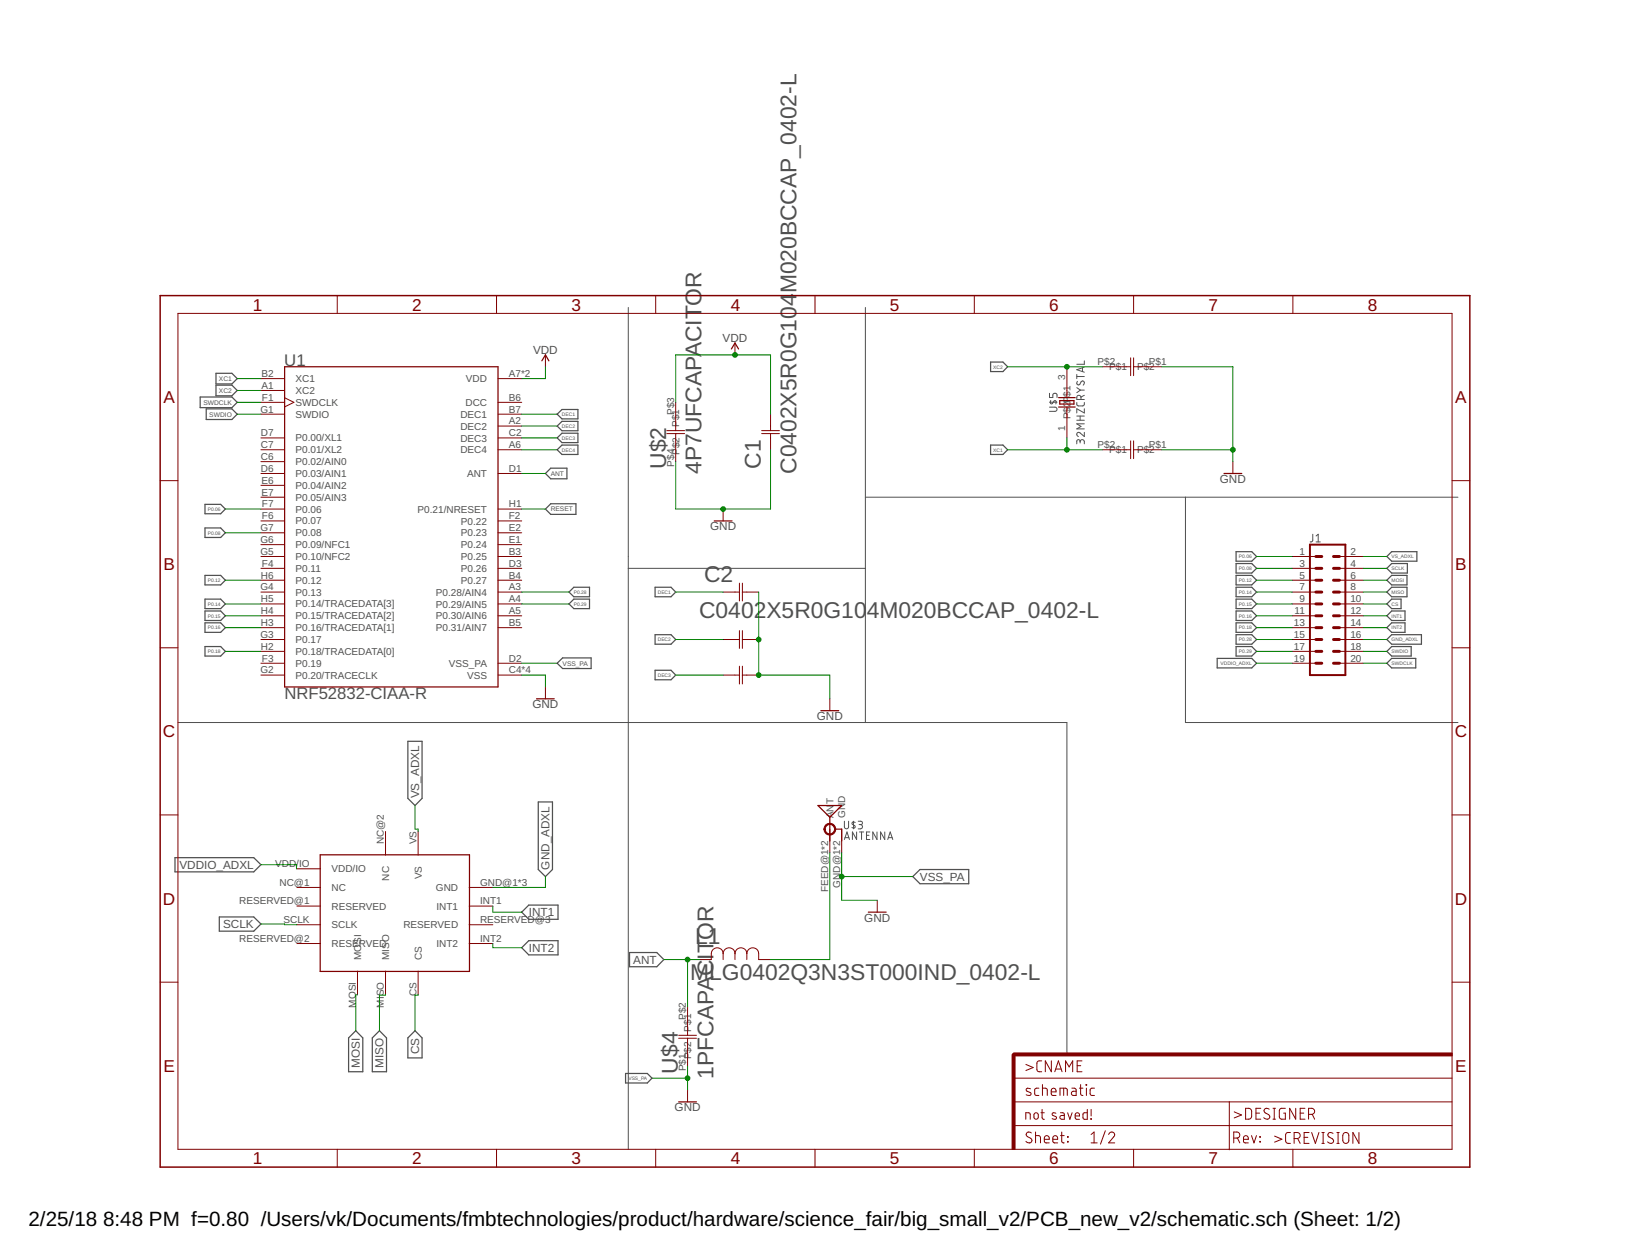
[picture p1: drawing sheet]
<svg xmlns="http://www.w3.org/2000/svg" width="279mm" height="216mm" viewBox="0 0 279 216" stroke-linecap="round" stroke-linejoin="round" font-family="sans-serif">
<g fill="none" stroke="#505050" stroke-width=".17">
<path d="M107.7 52.7v144.2M148.3 52.7v71.1M179.9 69.8h.9a.36 .36 0 0 1 .4 .3 .36 .36 0 0 1-.4 .4h-.9M179.9 67.4v.7h.6v-.4a.37 .37 0 0 1 .3-.3 .37 .37 0 0 1 .4 .3v.4M179.9 68.9h1.3M180.1 68.6l-.1 .4 .1 .2h.3l.3-.5 .2-.1 .1 .2v.4M184.6 69v.4l.2 .2 .9-.1 .1-.1 .1-.4M184.6 64.2v.7M184.6 72h1.3M184.6 71.3h1.3M184.6 66.4l.6 .4M184.6 64.5h1.3"/>
<path d="M184.7 65.3l-.1 .5 .2 .2 .3-.2 .2-.4a.35 .35 0 0 1 .6 .1 .35 .35 0 0 1-.2 .5M185.1 75.7a.36 .36 0 0 1 .4-.4 .36 .36 0 0 1 .4 .4v.4M185.1 75.9v-.4l-.3-.2-.2 .2v.6M185.1 71.3v.7M185.2 66.8l-.6 .5M185.2 66.8h.7M185.3 68.5v-.4a.36 .36 0 0 0-.4-.4 .36 .36 0 0 0-.3 .4v.4h1.3M185.5 63v.7M185.9 74.1v.7l-.8-.6a.36 .36 0 0 0-.5 .1 .36 .36 0 0 0 .2 .5M185.9 61.8v.6h-1.3M185.9 70v.8l-1.3-.8v.8M185.9 72.6h-1.3l.7 .5-.7 .4h1.3"/>
<path d="M185.9 67.7l-.6 .3M185.9 62.9l-1.3 .5 1.3 .4M107.7 97.4h40.6M148.3 85.2h101.6M203.2 85.2v38.6h46.7M225 91.5v1.2l-.4 .2M225.6 92.9h.7M225.6 91.8l.4-.3v1.4M30.5 123.8h152.4v56.9M144.7 140.7v1a.36 .36 0 0 0 .4 .3 .36 .36 0 0 0 .4-.3v-1M144.7 143.8l.5-1.2 .4 1.2M144.8 143.5h.7"/>
<path d="M146.3 140.7v1.3M146.6 140.9h-.4l-.2 .2 .6 .4v.3l-.2 .1-.4-.1M146.8 142.6v1.2l-.7-1.2v1.2M147.1 140.7h.5l.2 .2-.1 .4h-.4M147.3 142.6h.7M147.5 141.3a.37 .37 0 0 1 .3 .4 .37 .37 0 0 1-.3 .3h-.4M147.7 142.6v1.2M148.5 143.1h.4M149.1 142.6h-.6v1.2h.6M150.3 142.6v1.2l-.7-1.2v1.2M151.7 142.6v1.2l-.8-1.2v1.2M152.2 143.8l.4-1.2 .4 1.2"/>
<path d="M152.3 143.5h.6"/>
</g>
<g fill="none" stroke="#505050" stroke-width=".21">
<path d="M34.3 68h5.5l.9 .9-.9 .9h-5.5zM35.3 70.1h4.5l.9 .9-.9 .9h-4.5zM37 64h2.8l.9 .9-.9 .9h-2.8zM37 66h2.8l.9 .9-.9 .9h-2.8zM95.5 77.1l.8-.8h2.8v1.6h-2.8zM95.5 71l.8-.8h2.8v1.6h-2.8zM95.5 73l.8-.8h2.8v1.6h-2.8zM95.5 75l.8-.8h2.8v1.6h-2.8zM169.8 76.3h2.1l.8 .8-.8 .8h-2.1zM169.8 62h2.1l.8 .8-.8 .9h-2.1zM35.1 98.6h2.7l.8 .8-.8 .8h-2.7zM35.1 86.4h2.7l.8 .8-.8 .8h-2.7z"/>
<path d="M35.1 90.5h2.7l.8 .8-.8 .8h-2.7zM93.5 81.1l.9-.9h2.8v1.8h-2.8zM93.5 87.2l.9-.9h4.3v1.8h-4.3zM211.9 96.6h2.7l.8 .8-.8 .8h-2.7zM211.9 98.6h2.7l.8 .8-.8 .8h-2.7zM211.9 94.5h2.7l.8 .9-.8 .8h-2.7zM237.7 97.4l.8-.8h2.7v1.6h-2.7zM237.7 99.4l.8-.8h2.7v1.6h-2.7zM237.7 95.4l.8-.9h4.4v1.7h-4.4zM35.1 110.8h2.7l.8 .8-.8 .8h-2.7zM35.1 102.7h2.7l.8 .8-.8 .8h-2.7zM35.1 106.7h2.7l.8 .8-.8 .9h-2.7z"/>
<path d="M35.1 104.7h2.7l.8 .8-.8 .8h-2.7zM95.5 113.6l.9-.9h4.9v1.9h-4.9zM98.4 100.6h2.6v1.7h-2.6l-.9-.8zM98.4 102.7h2.6v1.6h-2.6l-.9-.8zM112.3 100.6h2.7l.8 .9-.8 .8h-2.7zM112.3 108.8h2.7l.8 .8-.8 .8h-2.7zM112.3 114.9h2.7l.8 .8-.8 .8h-2.7zM208.6 112.8h6l.8 .8-.8 .8h-6zM211.9 110.8h2.7l.8 .8-.8 .8h-2.7zM211.9 100.6h2.7l.8 .9-.8 .8h-2.7zM211.9 102.7h2.7l.8 .8-.8 .8h-2.7zM211.9 106.7h2.7l.8 .8-.8 .9h-2.7z"/>
<path d="M211.9 104.7h2.7l.8 .8-.8 .8h-2.7zM211.9 108.8h2.7l.8 .8-.8 .8h-2.7zM237.7 113.6l.8-.8h4.2v1.6h-4.2zM237.7 111.6l.8-.8h3.4v1.6h-3.4zM237.7 101.5l.8-.9h2.7v1.7h-2.7zM237.7 103.5l.8-.8h1.7v1.6h-1.7zM237.7 107.5l.8-.8h2.3v1.7h-2.3zM237.7 105.5l.8-.8h2.3v1.6h-2.3zM237.7 109.6l.8-.8h5.1v1.6h-5.1zM69.9 127h2.4v9.8l-1.2 1.2-1.2-1.2zM92.3 137.4h2.4v11.6l-1.2 1.2-1.2-1.2zM30 147h13.5l1.2 1.2-1.2 1.2h-13.5z"/>
<path d="M37.6 157.1h5.9l1.2 1.2-1.2 1.3h-5.9zM89.4 156.3l1.2-1.2h5.1v2.4h-5.1zM156.5 150.2l1.2-1.2h8.4v2.4h-8.4zM61 176.6l1.2 1.2v5.8h-2.4v-5.8zM63.8 177.8l1.2-1.2 1.3 1.2v5.8h-2.5zM71.1 176.6l1.2 1.2v3.5h-2.4v-3.5zM89.4 162.4l1.2-1.2h5.1v2.4h-5.1zM107.9 163.2h4.7l1.2 1.2-1.2 1.3h-4.7zM107.2 183.9h3.8l.8 .8-.8 .9h-3.8z"/>
</g>
<g fill="#800000" stroke="#800000" stroke-width=".17">
<path d="M173.5 180.7h.5v16.2h-.5z"/>
<path d="M173.7 180.4h75.2v.5h-75.2z"/>
</g>
<g fill="none" stroke="#800000" stroke-width=".17">
<path d="M30.5 53.7h218.4v143.2h-218.4zM57.8 50.7v3M85.1 50.7v3M112.4 50.7v3M126 58.8v2M139.7 50.7v3M167 50.7v3M194.3 50.7v3M221.6 50.7v3M44.7 66.9h4.1M44.7 77.1h4.1M44.7 64.9h4.1"/>
<path d="M44.7 68.9h4.1M44.7 71h4.1M44.7 75h4.1M44.7 79.1h4.1M48.8 68.2l1.6 .7-1.6 .8M85.4 73h4M85.4 77.1h4M85.4 64.9h4M85.4 68.9h4M85.4 71h4M85.4 75h4M93.5 60.8v2"/>
<path d="M114.3 74.3h3M114.3 73.8h3M115.8 68.9v4.9M115.8 74.3v4.8M130.6 74.3h3M130.6 73.8h3M132.1 71v2.8M132.1 74.3v2.8M182.9 62.8v5.3M182.9 69.7v5.3M189 77.1h4.8M189 62.8h4.8"/>
<path d="M193.8 61.3v3.1M193.8 75.5v3.1M194.3 61.3v3.1M194.3 75.5v3.1M194.3 77.1h4.8M194.3 62.8h4.8M211.3 79.1v2M27.5 82.4h3M44.7 95.4h4.1M44.7 97.4h4.1M44.7 99.4h4.1M44.7 87.2h4.1"/>
<path d="M44.7 89.3h4.1M44.7 91.3h4.1M44.7 93.3h4.1M44.7 81.1h4.1M44.7 83.2h4.1M44.7 85.2h4.1M85.4 95.4h4M85.4 97.4h4M85.4 99.4h4M85.4 87.2h4M85.4 89.3h4M85.4 91.3h4"/>
<path d="M85.4 93.3h4M85.4 81.1h4M124 87.2v2.1M126.7 99.9v3.1M127.3 99.9v3.1M221.5 95.4h4.1M221.5 97.4h4.1M221.5 99.4h4.1M229.6 95.4h4.1M229.6 97.4h4.1M229.6 99.4h4.1M248.9 82.4h3"/>
<path d="M27.5 111h3M44.7 101.5h4.1M44.7 103.5h4.1M44.7 105.5h4.1M44.7 107.5h4.1M44.7 109.6h4.1M44.7 111.6h4.1M44.7 113.6h4.1M44.7 115.7h4.1M85.4 101.5h4M85.4 103.5h4M85.4 105.5h4"/>
<path d="M85.4 107.5h4M85.4 113.6h4M85.4 115.7h4M93.5 117.7v2M124 101.5h2.7M124 109.6h2.7M124 115.7h2.7M126.7 108.1v3M126.7 114.2v3M127.3 101.5h2.7M127.3 109.6h2.7M127.3 115.7h2.7"/>
<path d="M127.3 108.1v3M127.3 114.2v3M142.2 119.7v2.1M221.5 101.5h4.1M221.5 103.5h4.1M221.5 105.5h4.1M221.5 107.5h4.1M221.5 109.6h4.1M221.5 111.6h4.1M221.5 113.6h4.1M229.6 101.5h4.1M229.6 103.5h4.1"/>
<path d="M229.6 105.5h4.1M229.6 107.5h4.1M229.6 109.6h4.1M229.6 111.6h4.1M229.6 113.6h4.1M248.9 111h3M27.5 139.6h3M248.9 139.6h3M50.9 148.9h4M50.9 152.1h4M50.9 155.3h4M50.9 158.5h4"/>
<path d="M66.1 142.5v4M71.7 142.5v4M80.4 152.1h4.1M80.4 155.3h4.1M80.4 158.5h4.1M142.2 142.1v4M144.3 142.1v4M150.4 154.3v2M27.5 168.3h3M50.9 161.7h4M61.3 166.4v4.1M66.1 166.4v4.1"/>
<path d="M71.7 166.4v4.1M80.4 161.7h4.1M116.3 177.9h3.1M116.3 177.4h3.1M117.9 172.6v4.8M117.9 177.9v4.8M124 163.4a1.02 1.02 0 0 1 1-1 1.02 1.02 0 0 1 1 1M124 163.4a1.02 1.02 0 0 0-1.1-1 1.02 1.02 0 0 0-1 1v1h-2M124 163.4v1M126 163.4a1.02 1.02 0 0 1 1-1 1.02 1.02 0 0 1 1 1M126 163.4v1M128 163.4a1.02 1.02 0 0 1 1-1 1.02 1.02 0 0 1 1 1v1h2.1"/>
<path d="M128 163.4v1M248.9 168.3h3M57.8 196.9v3.1M85.1 196.9v3.1M112.4 196.9v3.1M117.9 186.8v2M139.7 196.9v3.1M167 196.9v3.1M173.7 192.9h75.2M173.7 188.8h75.2M173.7 184.7h75.2M175.8 191.8v-1.1h.7l.1 1.1"/>
<path d="M175.9 182.4l1.2 .5-1.2 .5M176.6 186.6l-.5-.1-.2 .1v.2l.8 .5v.3a.65 .65 0 0 1-.8 0M176.8 194.1a.47 .47 0 0 0-.7-.1 .47 .47 0 0 0 0 .8l.6 .3a.48 .48 0 0 1 0 .7 .48 .48 0 0 1-.7-.1l-.1-.1M177.3 190.8l.3-.1 .3 .1 .1 .6a.37 .37 0 0 1-.4 .4 .37 .37 0 0 1-.4-.4zM177.5 194.6h.6l.2 .2 .1 1M177.5 194v1.8M178.1 186.5h-.6l-.1 .3v.8l.7 .1M178.4 190.7h.6M178.6 181.8h-.6l-.2 .2-.1 1.2a.37 .37 0 0 0 .4 .4h.5M178.6 190.1v1.5l.4 .2M178.7 186.5h.5l.3 .1v1.1M178.7 185.8v1.9"/>
<path d="M179 195.2h.9a.44 .44 0 0 0-.3-.6 .44 .44 0 0 0-.6 .4l.1 .7 .8 .1M180.2 187.1h.8a.43 .43 0 0 0-.3-.6 .43 .43 0 0 0-.5 .4l.1 .7 .7 .1M180.2 181.8v1.8l-1-1.8v1.8M180.5 195.2h.8a.43 .43 0 0 0-.3-.6 .43 .43 0 0 0-.5 .4l.1 .7 .7 .1M180.8 183.6l.6-1.8 .7 1.8M181 183.2h.9M181 190.8l-.4-.1a.24 .24 0 0 0-.3 .2 .24 .24 0 0 0 .2 .2l.5 .2a.24 .24 0 0 1 .1 .3 .24 .24 0 0 1-.2 .2l-.6-.1M181.7 187.7v-1.2h.9l.3 .1v1.1M181.8 190.7h.4l.2 .1v1h-.4a.33 .33 0 0 1-.3-.3 .33 .33 0 0 1 .3-.4h.4M181.8 194.6h.6M182 194v1.6l.4 .2M182.3 186.5v1.2"/>
<path d="M182.6 183.6v-1.8l.7 1 .6-1v1.8M183 194.8l.1 .1zM183 195.6l.1 .1zM183 190.7l.4 1.1 .4-1.1M183.7 186.5h.4l.3 .1 .1 1.1h-.5a.36 .36 0 0 1-.4-.4 .36 .36 0 0 1 .4-.3h.5M184.3 191.2h.7a.39 .39 0 0 0-.2-.5 .39 .39 0 0 0-.5 .3l.1 .7 .6 .1M184.6 182.6h.7M185 186.5h.6M185.2 185.8l.1 1.7 .3 .2M185.5 181.8h-.9v1.8h.9M186.2 185.8l.1 .1zM186.2 186.5v1.2"/>
<path d="M186.4 190.1v1.7h-.6l-.2-.3 .1-.8h.7M187 191.7l.1 .1zM187 190.1v1.1M187 194.4l.5-.4v1.8M187 195.8h1.1M187.6 186.5h-.6l-.1 .3v.7l.1 .2h.6M189.5 193.8l-.9 2.2M190 194.4a.5 .5 0 0 1 .7-.4 .5 .5 0 0 1 .2 .8l-.9 1h1.1M194.3 196.9v3.1M210.7 188.8v8.2M211.5 195h.5a.52 .52 0 0 0 .5-.5 .52 .52 0 0 0-.5-.5h-.5v1.8M211.6 190.5l1.2 .6-1.2 .5"/>
<path d="M212.1 195l.4 .8M213.1 195.2h.9a.43 .43 0 0 0-.3-.6 .43 .43 0 0 0-.6 .4l.1 .7 .8 .1M213.5 189.9h.7l.3 .4v1.1l-.3 .3-.7 .1zM214.5 194.6l.4 1.2 .5-1.2M215.3 190.7h.6M215.9 195.6l.1 .1zM215.9 194.8l.1 .1zM216.1 189.9h-.8v1.9h.8M217.6 190.1a.47 .47 0 0 0-.8-.1 .47 .47 0 0 0 .1 .7l.5 .3a.47 .47 0 0 1 .1 .7 .47 .47 0 0 1-.7 0l-.2-.2M218.2 189.9h.4M218.2 191.8h.4M218.4 189.9v1.9"/>
<path d="M218.5 194.7l1.2 .5-1.2 .5M220.3 189.9h-.8l-.2 .3v1.2l.2 .3 .8 .1v-1.1h-.3M221.2 194.1h-.6l-.2 .4v1.2l.2 .2h.6M221.6 196.9v3.1M221.8 195.1h.5a.52 .52 0 0 0 .6-.5 .52 .52 0 0 0-.6-.5h-.5v1.8M222.1 189.9v1.9l-1-1.9v1.9M222.4 195.1l.5 .8M222.9 190.7h.6M223.5 194.9h.7M223.7 189.9h-.8v1.9h.8M224.3 190.9h.5a.52 .52 0 0 0 .5-.5 .52 .52 0 0 0-.5-.5h-.5v1.9M224.4 194.1h-.9v1.8h.9"/>
<path d="M224.8 194.1l.7 1.8 .6-1.8M224.9 190.9l.4 .9M226.6 195.9h.4M226.6 194.1h.4M226.8 194.1v1.8M228.5 194.2a.46 .46 0 0 0-.7-.1 .46 .46 0 0 0 0 .7l.6 .3a.47 .47 0 0 1 0 .7 .47 .47 0 0 1-.7 0l-.1-.1M229.2 195.9h.4M229.2 194.1h.4M229.4 194.1v1.8M230.3 194.2l.5-.1a.47 .47 0 0 1 .4 .5v.8a.52 .52 0 0 1-.5 .5 .52 .52 0 0 1-.5-.5v-.8zM232.9 194.1v1.8l-1-1.8v1.8"/>
</g>
<g fill="none" stroke="#800000" stroke-width=".51">
<path d="M225.6 99.4h1M225.6 97.4h1M225.6 95.4h1M228.6 99.4h1M228.6 97.4h1M228.6 95.4h1M225.6 103.5h1M225.6 101.5h1M225.6 105.5h1M225.6 107.5h1M225.6 109.6h1M225.6 111.6h1"/>
<path d="M225.6 113.6h1M228.6 103.5h1M228.6 101.5h1M228.6 105.5h1M228.6 107.5h1M228.6 109.6h1M228.6 111.6h1M228.6 113.6h1M174.8 180.7h-1.1v1"/>
</g>
<path d="M27.5 50.7h224.4v149.3h-224.4z" fill="none" stroke="#800000" stroke-width=".25"/>
<g fill="none" stroke="#800000" stroke-width=".21">
<path d="M125.4 59.8l.6-1 .6 1M48.8 62.8h36.6v54.9h-36.6zM92.9 61.8l.6-1 .6 1M181.5 68.1h2.8M181.5 69.7h2.8M181.7 68.6h2.4v.6h-2.4zM122.4 89.3h3.1M209.8 81.1h3.1M92 119.7h3M140.2 138h4.1l-2.1 2zM140.7 121.8h3.1M54.9 146.5h25.6v20h-25.6z"/>
<path d="M142.2 140v4.1M143.3 142.1h1v2M148.8 156.3h3.1M116.3 188.8h3.1"/>
</g>
<path d="M141.6 141.3a1.01 1.01 0 0 1 1.5 .3 1.01 1.01 0 0 1-.6 1.5 1.01 1.01 0 0 1-1.3-1h.2a.81 .81 0 0 1 1.2-.8 .81 .81 0 0 1 .2 1.4 .81 .81 0 0 1-1.3-.4l-.1-.2h-.2z" fill-rule="evenodd" fill="#800000" stroke="#800000" stroke-width=".17"/>
<path d="M224.5 93.3h6.1v22.4h-6.1z" fill="none" stroke="#800000" stroke-width=".34"/>
<g fill="none" stroke="#008000" stroke-width=".17">
<path d="M40.7 68.9h4M40.7 71h4M40.7 64.9h4M40.7 66.9h4M89.4 71h6.1M89.4 77.1h6.1M89.4 73h6.1M89.4 75h6.1M93.5 62.8v2.1h-4.1M115.8 68.9v-8.1h16.3v10.2M132.1 77.1v10.1h-16.3v-8.1M172.7 77.1h16.3"/>
<path d="M172.7 62.8h16.3M182.9 75v2.1M199.1 77.1h12.2M199.1 62.8h12.2v16.3M38.6 87.2h6.1M38.6 99.4h6.1M38.6 91.3h6.1M89.4 81.1h4.1M89.4 87.2h4.1M215.4 97.4h6.1M215.4 99.4h6.1M215.4 95.4h6.1"/>
<path d="M233.7 97.4h4M233.7 99.4h4M233.7 95.4h4M38.6 111.6h6.1M38.6 103.5h6.1M38.6 107.5h6.1M38.6 105.5h6.1M89.4 113.6h6.1M89.4 101.5h8.1M89.4 103.5h8.1M89.4 115.7h4.1v2M115.8 101.5h8.2"/>
<path d="M115.8 115.7h8.2M115.8 109.6h8.2M130 101.5v14.2h12.2v4M215.4 113.6h6.1M215.4 111.6h6.1M215.4 101.5h6.1M215.4 103.5h6.1M215.4 107.5h6.1M215.4 105.5h6.1M215.4 109.6h6.1M233.7 113.6h4M233.7 111.6h4"/>
<path d="M233.7 101.5h4M233.7 103.5h4M233.7 107.5h4M233.7 105.5h4M233.7 109.6h4M71.1 138v4.1h.6v.4M44.7 148.2h6.1l.1 .7M44.7 158.3l6.2 .2M84.5 155.3v1h4.9M93.5 150.2v1.9h-9M142.2 146.1v18.3h-10.1M144.3 146.1v8.2h6.1"/>
<path d="M144.3 150.2h12.2M61.3 170.5h-.3v6.1M66.1 170.5h-1.1v6.1M71.7 170.5h-.6v6.1M84.5 161.7v.7h4.9M113.8 164.4h6.1M117.9 164.4v8.2M111.8 184.7h6.1M117.9 182.7v4.1"/>
</g>
<g fill="#008000" stroke="#008000" stroke-width=".17">
<circle cx="182.9" cy="77.1" r=".4"/>
<circle cx="182.9" cy="62.8" r=".4"/>
<circle cx="117.9" cy="164.4" r=".4"/>
<circle cx="117.9" cy="184.7" r=".4"/>
<circle cx="144.3" cy="150.2" r=".4"/>
<circle cx="124" cy="87.2" r=".4"/>
<circle cx="211.3" cy="77.1" r=".4"/>
<circle cx="130" cy="109.6" r=".4"/>
<circle cx="130" cy="115.7" r=".4"/>
<circle cx="126" cy="60.8" r=".4"/>
</g>
<g font-size="3.9" fill="#505050">
<text x="136.5" y="50.3" transform="rotate(-90 136.5 50.3)">M020BCCAP_0402-L</text>
<text x="114.2" y="80.3" transform="rotate(-90 114.2 80.3)">U$2</text>
<text x="120.3" y="81.2" transform="rotate(-90 120.3 81.2)">4P7UFCAPACITOR</text>
<text x="130.4" y="80.3" transform="rotate(-90 130.4 80.3)">C1</text>
<text x="136.5" y="81.2" transform="rotate(-90 136.5 81.2)">C0402X5R0G104</text>
<text x="120.7" y="99.8">C2</text>
<text x="119.8" y="105.9">C0402X5R0G10</text>
<text x="148.6" y="105.9">4M020BCCAP_0402-L</text>
<text x="119.2" y="161.7">L1</text>
<text x="118.3" y="167.8">MLG0402Q3N3ST000IND_0402-L</text>
<text x="116.2" y="184" transform="rotate(-90 116.2 184)">U$4</text>
<text x="122.3" y="184.8" transform="rotate(-90 122.3 184.8)">1PFCAPACITOR</text>
</g>
<g font-size="3.5">
<text x="4.9" y="210">2/25/18</text>
<text x="17.7" y="210">8:48 PM f=0.80 /Users/vk/Documents/fmbtechnologies/product/hardware/science_fair/big_small_v2/PCB_new_v2/schematic.sch (Sheet: 1/2)</text>
</g>
<g font-size="2.9" fill="#800000">
<text x="43.3" y="53.2">1</text>
<text x="70.6" y="53.2">2</text>
<text x="97.9" y="53.2">3</text>
<text x="125.2" y="53.2">4</text>
<text x="152.5" y="53.2">5</text>
<text x="179.9" y="53.2">6</text>
<text x="207.2" y="53.2">7</text>
<text x="234.5" y="53.2">8</text>
<text x="28" y="69.1">A</text>
<text x="249.5" y="69.1">A</text>
<text x="28" y="97.7">B</text>
<text x="249.5" y="97.7">B</text>
<text x="27.9" y="126.4">C</text>
<text x="249.4" y="126.4">C</text>
<text x="27.9" y="155">D</text>
<text x="249.4" y="155">D</text>
<text x="28" y="183.6">E</text>
<text x="249.5" y="183.6">E</text>
<text x="43.3" y="199.5">1</text>
<text x="70.6" y="199.5">2</text>
<text x="97.9" y="199.5">3</text>
<text x="125.2" y="199.5">4</text>
<text x="152.5" y="199.5">5</text>
<text x="179.9" y="199.5">6</text>
<text x="207.2" y="199.5">7</text>
<text x="234.5" y="199.5">8</text>
</g>
<g font-size="2.9" fill="#505050">
<text x="48.7" y="62.8">U1</text>
<text x="48.8" y="119.8">NRF52832-CIAA-R</text>
</g>
<g font-size="2" fill="#505050">
<text x="123.9" y="58.6">VDD</text>
<text x="91.4" y="60.6">VDD</text>
<text x="209.1" y="82.8">GND</text>
<text x="121.7" y="90.9">GND</text>
<text x="91.3" y="121.4">GND</text>
<text x="140" y="123.4">GND</text>
<text x="71.8" y="136.8" transform="rotate(-90 71.8 136.8)">VS_ADXL</text>
<text x="30.8" y="148.9">VDDIO_ADXL</text>
<text x="94.2" y="149" transform="rotate(-90 94.2 149)">GND_ADXL</text>
<text x="157.7" y="150.9">VSS_PA</text>
<text x="38.3" y="159">SCLK</text>
<text x="90.6" y="157">INT1</text>
<text x="148.1" y="157.9">GND</text>
<text x="90.6" y="163.1">INT2</text>
<text x="108.6" y="165.1">ANT</text>
<text x="61.7" y="183" transform="rotate(-90 61.7 183)">MOSI</text>
<text x="65.7" y="183" transform="rotate(-90 65.7 183)">MISO</text>
<text x="71.8" y="180.6" transform="rotate(-90 71.8 180.6)">CS</text>
<text x="115.6" y="190.4">GND</text>
</g>
<g font-size="1.7" fill="#505050">
<text x="44.8" y="64.6">B2</text>
<text x="50.7" y="65.5">XC1</text>
<text x="79.9" y="65.5">VDD</text>
<text x="87.2" y="64.6">A7*2</text>
<text x="182.6" y="65" transform="rotate(-90 182.6 65)">3</text>
<text x="188.1" y="62.6">P$2</text>
<text x="190.1" y="63.5">P$1</text>
<text x="194.9" y="63.5">P$2</text>
<text x="196.9" y="62.6">P$1</text>
<text x="44.6" y="70.7">G1</text>
<text x="44.8" y="66.6">A1</text>
<text x="44.9" y="68.7">F1</text>
<text x="50.7" y="67.5">XC2</text>
<text x="50.7" y="69.6">SWDCLK</text>
<text x="50.7" y="71.6">SWDIO</text>
<text x="78.9" y="71.6">DEC1</text>
<text x="79.8" y="69.6">DCC</text>
<text x="87.2" y="68.7">B6</text>
<text x="87.2" y="70.7">B7</text>
<text x="115.5" y="71.1" transform="rotate(-90 115.5 71.1)">P$3</text>
<text x="183.5" y="69.1" transform="rotate(-90 183.5 69.1)">P</text>
<text x="183.5" y="68" transform="rotate(-90 183.5 68)">$1</text>
<text x="183.5" y="71.8" transform="rotate(-90 183.5 71.8)">P$</text>
<text x="183.5" y="69.7" transform="rotate(-90 183.5 69.7)">2</text>
<text x="44.7" y="74.8">D7</text>
<text x="44.7" y="76.8">C7</text>
<text x="50.7" y="75.6">P0.00/XL1</text>
<text x="50.7" y="77.7">P0.01/XL2</text>
<text x="78.9" y="73.6">DEC2</text>
<text x="78.9" y="77.7">DEC4</text>
<text x="78.9" y="75.7">DEC3</text>
<text x="87.2" y="72.7">A2</text>
<text x="87.2" y="76.8">A6</text>
<text x="87.2" y="74.8">C2</text>
<text x="116.4" y="73.2" transform="rotate(-90 116.4 73.2)">P$1</text>
<text x="116.4" y="77.9" transform="rotate(-90 116.4 77.9)">P$2</text>
<text x="182.6" y="73.8" transform="rotate(-90 182.6 73.8)">1</text>
<text x="188.1" y="76.8">P$2</text>
<text x="190.1" y="77.7">P$1</text>
<text x="194.9" y="77.7">P$2</text>
<text x="196.9" y="76.8">P$1</text>
<text x="44.7" y="78.8">C6</text>
<text x="44.7" y="80.8">D6</text>
<text x="44.8" y="82.9">E6</text>
<text x="50.7" y="79.7">P0.02/AIN0</text>
<text x="50.7" y="81.7">P0.03/AIN1</text>
<text x="50.7" y="83.8">P0.04/AIN2</text>
<text x="80.1" y="81.7">ANT</text>
<text x="87.2" y="80.8">D1</text>
<text x="115.5" y="80" transform="rotate(-90 115.5 80)">P$4</text>
<text x="44.8" y="84.9">E7</text>
<text x="44.9" y="86.9">F7</text>
<text x="44.9" y="89">F6</text>
<text x="50.7" y="85.8">P0.05/AIN3</text>
<text x="50.7" y="87.8">P0.06</text>
<text x="50.7" y="89.9">P0.07</text>
<text x="71.6" y="87.8">P0.21/NRESET</text>
<text x="79" y="89.9">P0.22</text>
<text x="87.2" y="86.9">H1</text>
<text x="87.2" y="89">F2</text>
<text x="44.6" y="95.1">G5</text>
<text x="44.6" y="91">G7</text>
<text x="44.6" y="93">G6</text>
<text x="50.7" y="96">P0.10/NFC2</text>
<text x="50.7" y="91.9">P0.08</text>
<text x="50.7" y="93.9">P0.09/NFC1</text>
<text x="79" y="91.9">P0.23</text>
<text x="79" y="93.9">P0.24</text>
<text x="79" y="96">P0.25</text>
<text x="87.2" y="91">E2</text>
<text x="87.2" y="93">E1</text>
<text x="87.2" y="95.1">B3</text>
<text x="222.7" y="95.1">1</text>
<text x="231.5" y="95.1">2</text>
<text x="44.6" y="101.2">G4</text>
<text x="44.7" y="99.1">H6</text>
<text x="44.9" y="97.1">F4</text>
<text x="50.7" y="98">P0.11</text>
<text x="50.7" y="100">P0.12</text>
<text x="79" y="98">P0.26</text>
<text x="79" y="100">P0.27</text>
<text x="87.2" y="101.2">A3</text>
<text x="87.2" y="97.1">D3</text>
<text x="87.2" y="99.1">B4</text>
<text x="222.7" y="97.1">3</text>
<text x="222.7" y="99.1">5</text>
<text x="222.7" y="101.2">7</text>
<text x="231.5" y="97.1">4</text>
<text x="231.5" y="99.1">6</text>
<text x="231.5" y="101.2">8</text>
<text x="44.7" y="103.2">H5</text>
<text x="44.7" y="105.2">H4</text>
<text x="44.7" y="107.3">H3</text>
<text x="50.7" y="102.1">P0.13</text>
<text x="50.7" y="104.1">P0.14/TRACEDATA[3]</text>
<text x="50.7" y="106.1">P0.15/TRACEDATA[2]</text>
<text x="74.7" y="102.1">P0.28/AIN4</text>
<text x="74.7" y="104.1">P0.29/AIN5</text>
<text x="74.7" y="106.1">P0.30/AIN6</text>
<text x="87.2" y="103.2">A4</text>
<text x="87.2" y="105.2">A5</text>
<text x="87.2" y="107.3">B5</text>
<text x="221.8" y="107.3">13</text>
<text x="221.9" y="105.2">11</text>
<text x="222.7" y="103.2">9</text>
<text x="231.5" y="103.2">10</text>
<text x="231.5" y="105.2">12</text>
<text x="231.5" y="107.3">14</text>
<text x="44.6" y="109.3">G3</text>
<text x="44.7" y="111.3">H2</text>
<text x="44.9" y="113.4">F3</text>
<text x="50.7" y="108.2">P0.16/TRACEDATA[1]</text>
<text x="50.7" y="110.2">P0.17</text>
<text x="50.7" y="112.2">P0.18/TRACEDATA[0]</text>
<text x="74.7" y="108.2">P0.31/AIN7</text>
<text x="87.2" y="113.4">D2</text>
<text x="221.8" y="109.3">15</text>
<text x="221.8" y="111.3">17</text>
<text x="221.8" y="113.4">19</text>
<text x="231.5" y="109.3">16</text>
<text x="231.5" y="111.3">18</text>
<text x="231.5" y="113.4">20</text>
<text x="44.6" y="115.4">G2</text>
<text x="50.7" y="114.2">P0.19</text>
<text x="50.7" y="116.3">P0.20/TRACECLK</text>
<text x="76.9" y="114.3">VSS_PA</text>
<text x="80.1" y="116.3">VSS</text>
<text x="87.2" y="115.4">C4*4</text>
<text x="142.9" y="137.8" transform="rotate(-90 142.9 137.8)">T</text>
<text x="142.9" y="140.2" transform="rotate(-90 142.9 140.2)">AN</text>
<text x="144.9" y="140.2" transform="rotate(-90 144.9 140.2)">GND</text>
<text x="47.2" y="148.6">VDD/IO</text>
<text x="56.8" y="149.5">VDD/IO</text>
<text x="65.8" y="144.7" transform="rotate(-90 65.8 144.7)">NC@2</text>
<text x="71.4" y="144.7" transform="rotate(-90 71.4 144.7)">VS</text>
<text x="41" y="155">RESERVED@1</text>
<text x="47.9" y="151.8">NC@1</text>
<text x="56.8" y="152.7">NC</text>
<text x="56.8" y="155.9">RESERVED</text>
<text x="66.7" y="150.9" transform="rotate(-90 66.7 150.9)">NC</text>
<text x="72.3" y="150.7" transform="rotate(-90 72.3 150.7)">VS</text>
<text x="74.7" y="152.7">GND</text>
<text x="74.8" y="155.9">INT1</text>
<text x="82.3" y="151.8">GND@1*3</text>
<text x="82.3" y="155">INT1</text>
<text x="142" y="152.8" transform="rotate(-90 142 152.8)">FEED@1*2</text>
<text x="144" y="152.1" transform="rotate(-90 144 152.1)">GND@1*2</text>
<text x="41" y="161.4">RESERVED@2</text>
<text x="48.6" y="158.2">SCLK</text>
<text x="56.8" y="159.1">SCLK</text>
<text x="69.1" y="159.1">RESERVED</text>
<text x="82.3" y="158.2">RESERVED@3</text>
<text x="82.3" y="161.4">INT2</text>
<text x="56.8" y="162.3">RESERVED</text>
<text x="61.9" y="164.5" transform="rotate(-90 61.9 164.5)">MOSI</text>
<text x="66.7" y="164.5" transform="rotate(-90 66.7 164.5)">MISO</text>
<text x="72.3" y="164.5" transform="rotate(-90 72.3 164.5)">CS</text>
<text x="74.8" y="162.3">INT2</text>
<text x="61" y="172.6" transform="rotate(-90 61 172.6)">MOSI</text>
<text x="65.8" y="172.6" transform="rotate(-90 65.8 172.6)">MISO</text>
<text x="71.4" y="170.7" transform="rotate(-90 71.4 170.7)">CS</text>
<text x="117.6" y="174.7" transform="rotate(-90 117.6 174.7)">P$2</text>
<text x="118.5" y="176.8" transform="rotate(-90 118.5 176.8)">P$1</text>
<text x="117.6" y="183.6" transform="rotate(-90 117.6 183.6)">P$1</text>
<text x="118.5" y="181.5" transform="rotate(-90 118.5 181.5)">P$2</text>
</g>
<g font-size="1.1" fill="#505050">
<text x="37.5" y="65.3">XC1</text>
<text x="34.9" y="69.3">SWDCLK</text>
<text x="35.9" y="71.4">SWDIO</text>
<text x="37.5" y="67.3">XC2</text>
<text x="94.4" y="81.5">ANT</text>
<text x="94.4" y="87.6">RESET</text>
<text x="96.4" y="114">VSS_PA</text>
</g>
<g font-size=".8" fill="#505050">
<text x="170.3" y="63.2">XC2</text>
<text x="96.3" y="71.3">DEC1</text>
<text x="96.3" y="73.3">DEC2</text>
<text x="96.3" y="75.3">DEC3</text>
<text x="96.3" y="77.4">DEC4</text>
<text x="170.3" y="77.4">XC1</text>
<text x="35.6" y="87.5">P0.06</text>
<text x="35.6" y="91.6">P0.08</text>
<text x="212.4" y="95.7">P0.06</text>
<text x="238.5" y="95.7">VS_ADXL</text>
<text x="35.6" y="99.7">P0.12</text>
<text x="98.4" y="101.8">P0.28</text>
<text x="112.8" y="101.8">DEC1</text>
<text x="212.4" y="97.7">P0.08</text>
<text x="212.4" y="99.7">P0.12</text>
<text x="212.4" y="101.8">P0.14</text>
<text x="238.5" y="97.7">SCLK</text>
<text x="238.5" y="99.7">MOSI</text>
<text x="238.5" y="101.8">MISO</text>
<text x="35.6" y="103.8">P0.14</text>
<text x="35.6" y="105.8">P0.15</text>
<text x="35.6" y="107.9">P0.16</text>
<text x="98.4" y="103.8">P0.29</text>
<text x="212.4" y="103.8">P0.15</text>
<text x="212.4" y="105.8">P0.16</text>
<text x="212.4" y="107.9">P0.18</text>
<text x="238.5" y="103.8">CS</text>
<text x="238.5" y="107.8">INT2</text>
<text x="238.5" y="105.8">INT1</text>
<text x="35.6" y="111.9">P0.18</text>
<text x="112.8" y="109.9">DEC2</text>
<text x="209.2" y="113.9">VDDIO_ADXL</text>
<text x="212.4" y="109.9">P0.28</text>
<text x="212.4" y="111.9">P0.29</text>
<text x="238.5" y="113.9">SWDCLK</text>
<text x="238.5" y="111.9">SWDIO</text>
<text x="238.5" y="109.9">GND_ADXL</text>
<text x="112.8" y="116">DEC3</text>
<text x="107.7" y="185.1">VSS_PA</text>
</g>
</svg>
